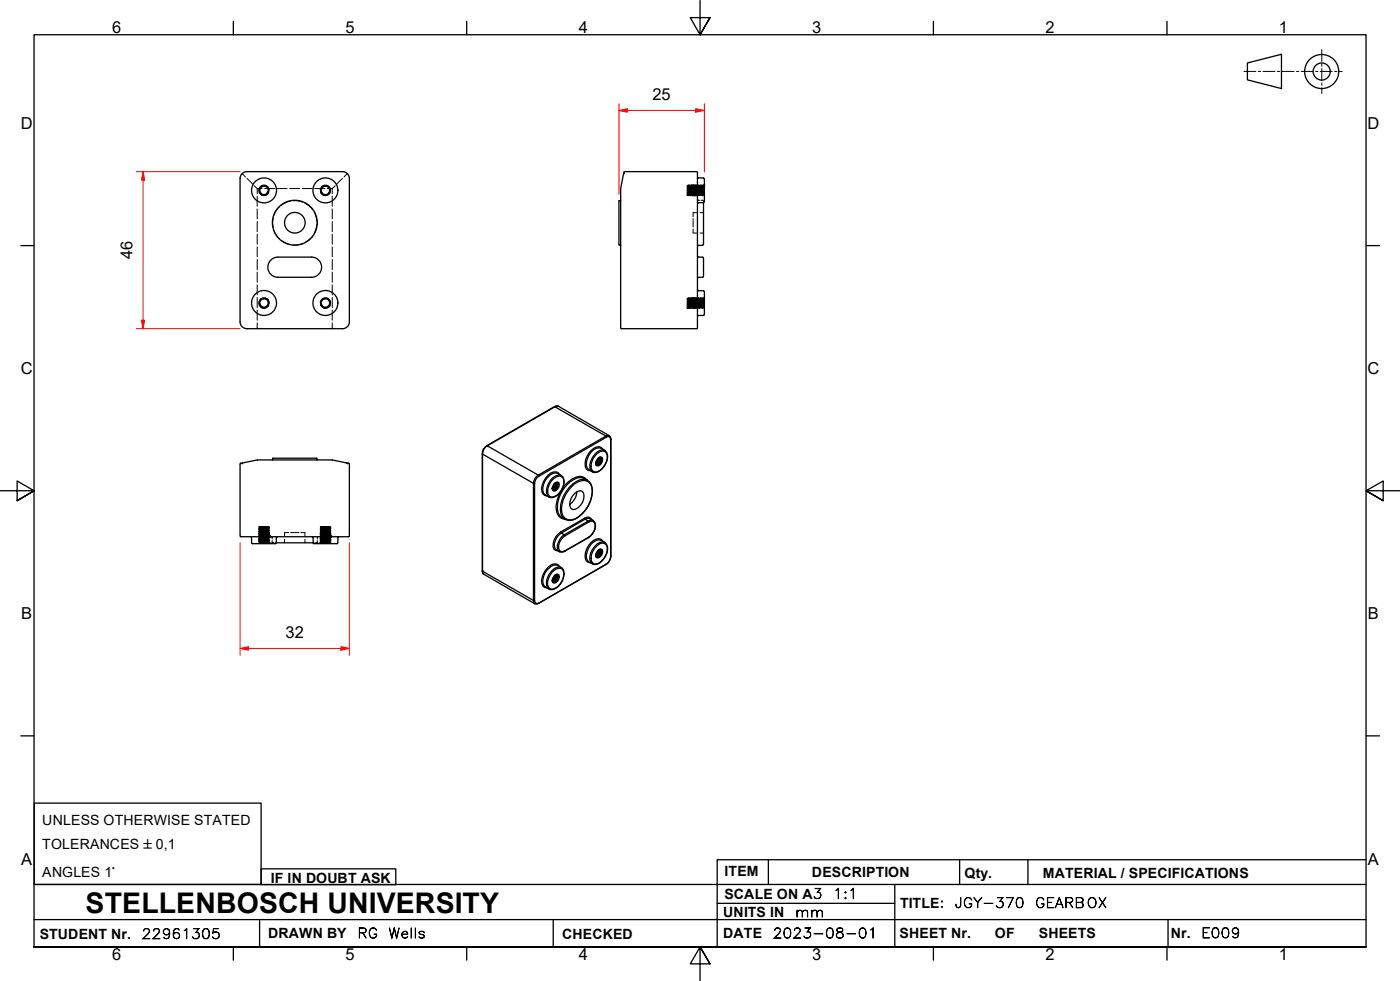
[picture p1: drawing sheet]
<svg xmlns="http://www.w3.org/2000/svg" width="410mm" height="287mm" viewBox="0 0 410 287" stroke-linecap="round" stroke-linejoin="round" font-family="sans-serif">
<!-- layer: Hidden Edges(ISO) -->
<g fill="none" stroke="#000" stroke-width=".29">
<path d="M70.9 50.8v.1M71 50.9l.9 .9M72.3 52.2l1.7 1.7M74.4 54.4l.9 .8h1.5M75.3 55.2v1.5M75.3 57.4v3M75.9 55.5v1M75.9 56.3a1.5 1.5 0 0 0 1.4 1 1.5 1.5 0 0 0 1.4-1M76 55.7l.3 .8M76.5 57l.9 .2M76.9 54.2l-.7 .6M77.2 54.2a1.53 1.53 0 0 0-1.4 1.3"/>
<path d="M77.2 54.4l-.8 .4M77.4 54.2h.3M77.5 55.2h3M77.7 54.2l.7 .6M77.7 54.2a1.38 1.38 0 0 1 1.1 1.2M78.5 55.8l-.3 .9M78.6 55.7l-.4 .8M81.2 55.2h2.9M84.8 55.2h3M85 58.9l-1 .2-1.6 1M85.7 58.8h1.4l1.5 .4M88.5 55.2h2.9"/>
<path d="M89.3 59.5l1.9 1.4 .3 .5M92.1 55.2h3M93.9 55.5v1M93.9 56.3a1.5 1.5 0 0 0 1.4 1 1.5 1.5 0 0 0 1.4-1M94 55.7l.4 .8M94.5 57l.9 .2M94.9 54.2l-.7 .6M95.2 54.2a1.67 1.67 0 0 0-1.4 1.3M95.2 54.4l-.8 .4M95.4 54.2h.3M95.7 54.2l.7 .6M95.7 54.2a1.64 1.64 0 0 1 1.1 1.2"/>
<path d="M95.8 55.2h1.5M96.6 55.8l-.4 .9M96.6 55.7l-.3 .8M97.3 55.2v1.5M97.3 57.4v3M98.2 54.4l-.9 .8M100.3 52.2l-1.7 1.7M101.6 50.9l-.9 .9M101.7 50.8v.1M201.2 57.2h.1M201.2 54.4v.7M201.2 54.4l.2 1.5"/>
<path d="M201.2 56.5l.1 .7 .1-.6M201.2 54.4h.1M201.2 55.8v.9M201.2 56.8v.3M201.3 57.3h.1M201.4 56l-.2 1.2v-.2M201.4 57.2h-.1M201.4 55.3l.1-1.1 .2 1.8M201.4 54.7v-.3l-.2 1.4M201.4 54.4h-.2M201.5 57h.1M201.5 54.2v.1"/>
<path d="M201.5 57l-.1 .1M201.5 54.2h.1M201.5 54.2l.1 .1M201.5 57l.2 .1M201.7 55.4l-.2-1.2-.1 1.6M201.7 54.4h.1M201.7 54.5l-.2 2.4-.1-.3M201.7 55.3l-.1 1.7-.1-1.6M201.7 57.2l.1 .1M201.8 55.2l.2 1.8 .1-1.2M201.8 54.4h.1M201.9 54.5l.2 2.5 .1-.6"/>
<path d="M201.9 57.2h-.1M201.9 55.3l-.1 1.9-.1-1M201.9 54.8l-.1 2.4-.1-.5M201.9 54.3h.2M201.9 54.4h.1M202 54.6l.1-.4 .1 2.5M202 57h.1M202 57l-.1 .1M202.1 54.2l.1 3M202.1 57l.1 .3 .2-.1M202.1 55.1l.1-.6 .2 2.2M202.2 54.4v.1"/>
<path d="M202.2 54.4h.1M202.4 54.4h-.1M202.5 57h.1M202.5 54.2h.1M202.5 57l-.1 .1M202.5 54.2l-.1 .1M202.6 54.3l-.2 2.7M202.6 54.8l-.1-.6-.1 2.4M202.6 54.2h.1M202.6 57v.1M202.6 54.2v.1M202.6 55.1l.2 2.2 .1-.8"/>
<path d="M202.6 55.4l.2 1.9 .1-1.2M202.7 54.4h.1M202.7 57.2h.1M202.7 54.4h.2M202.8 57.3h.1M202.8 55.3l-.1-.8-.1 2-.2-2-.2 1.1M202.9 57.2h-.1M202.9 54.4h-.1M202.9 57h.2M203 54.2h.1M203 57l-.1 .1M203 54.2l-.1 .1"/>
<path d="M203.1 54.2h.1M203.1 54.2v.1M203.1 57v.1M203.1 55.1l-.2 1.9v-1M203.1 55.9l-.1-1.7-.1 1.2-.1-.9-.1 2.2M203.2 55.5l-.1-1.3-.2 1.6M203.2 54.4h.1M203.2 57.2l.1 .1M203.3 54.6l.2 2.4v-.5M203.3 57.3h.1M203.3 54.7l-.2 2.3-.1-.8M203.3 54.4h.1"/>
<path d="M203.4 57.2h-.1M203.4 54.4h-.1M203.5 55.3l-.2 1.9-.1-.9M203.5 54.3l.1-.1 .2 .2M203.5 54.5l.1-.3 .2 2.6M203.5 54.2l.2 2.8M203.5 57v.1M203.6 55.8l.1-1.3 .2 1.6M203.6 57h.1M203.6 57v.1M203.7 56.1l-.1 .9-.1-2.1-.2 2.3-.1-.5M203.7 57.2h.2"/>
<path d="M203.8 55.4l.1-.9 .1 1.9M203.8 54.4h.1M203.9 54.4l-.1 .1M204 54.3h.2M204 57l-.1 .1M204.1 54.4l-.1-.2-.2 2.8M204.1 54.6l-.1-.4-.2 2.5M204.1 57h.1M204.1 57l.1 .1M204.2 55.1l.1 2.2 .1-.8M204.2 55.3l.1 2v-1M204.2 54.4h.1"/>
<path d="M204.2 58.4l.1 .1M204.2 57.2h.1M204.3 54.8l-.1-.4-.2 2.6v-.2M204.3 54.4h.1M204.3 57.2v.1M204.3 58.6h.6M204.4 55l-.1-.6-.1 2.4M204.4 57.1h.3M204.4 54.4h-.1M204.5 54.2h.1M204.5 54.2v.1M204.6 55.3l-.1 1.7-.2-1.5 .2-1.3 .2 1.6"/>
<path d="M204.6 54.2v.1M204.7 54.6l.3 2.4v-.5M204.7 55.6l-.1-1.4-.2 1.6M204.7 54.4h.2M204.7 57.2l.1 .1M204.8 55.3l-.2 1.7-.1-1.3M204.8 57.3h.1M204.9 54.6l.2 2.4 .1-.3M204.9 57.2h-.1M204.9 55.1l-.1 2.1-.1-.7M204.9 57.1h.3M205 55.2l-.2 2-.1-.9"/>
<path d="M205 54.4v-.2l.2 2.8M205 54.5v-.3l.2 2.6M205 54.2h.1M205 54.2l.1 .1M205 54.2v.1M205.1 55.8l.1-1.4 .2 1.9M205.2 54.4h.2M205.2 57.2v.1M205.3 57.3h.1M205.3 58.6l.6 .1M205.4 57.2l-.1 .1M205.5 55.8l-.1-1.3-.2 1.5"/>
<path d="M205.5 57h.1M205.5 54.2v.1M205.5 57l-.1 .1M205.5 54.5v-.3l-.1 2.6M205.5 54.2h.1M205.5 54.2l.1 .1M205.5 57l.2 .1M205.6 54.4l-.1-.2-.1 2.7M205.7 55.1l.1 2.2-.2-2.1M205.7 54.4h.1M205.7 57.2h.1M205.7 57.3h.1"/>
<path d="M205.8 55.1l-.1-.6-.2 2.4M205.9 55.9l.1 1.1 .1-.5v.2M205.9 54.6l-.3 2.4-.1-.5M205.9 57.2l-.1 .1M205.9 55.1l.2 1.4M205.9 58.8l.1 .2M205.9 54.4h-.1M206 54.2h.1M206 59.2v.1M206 54.2l-.1 .1M206.1 56.5h.1M206.1 54.2h.1"/>
<path d="M206.1 54.2l-.2 1.5M206.1 55.8v.7M206.1 55l-.1-.8-.1 1.4M206.1 57l-.2 .1M206.1 56.8v.2M206.1 57h.1M206.1 54.4h.1M206.2 57.1v.1M206.2 54.2v.1M75.3 61.2v2.9M75.3 64.8v3M75.3 68.5v3"/>
<path d="M75.3 72.3v2.9M75.3 76v2.9M75.3 79.6v3M80 63.8l-.2 1.4 .2 1.5M80.2 67.4l.3 .8 1.3 1.7M81.8 60.6l-1.3 1.6-.3 .9M82.4 70.4l1.6 .9 1 .3M88.6 71.3l-1.5 .4h-1.4M91.5 69l-.3 .5-1.9 1.4M91.9 62.1l.7 1.5 .2 1.2M92.8 65.6l-.9 2.8M97.3 61.2v2.9"/>
<path d="M97.3 64.8v3M97.3 68.5v3M97.3 72.3v2.9M97.3 76v2.9M97.3 79.6v3M202.9 64v2.4M202.9 67v1.2h1.1M204 62.2h-1.1v1.3M205 68.2h1M205 62.2h1M75.3 96.2h.1M75.3 83.4v2.9"/>
<path d="M75.3 87.1v3M75.3 90.8v2.9M75.3 94.5v1.5M75.9 88.5v1M75.9 89.4a1.54 1.54 0 0 0 1.4 .8 1.54 1.54 0 0 0 1.4-.8M76 88.7l.3 .8M76.5 90.1h.9M76.9 87.3l-.7 .5M77.2 87.2a1.37 1.37 0 0 0-1.4 1.3M77.2 87.5l-.8 .3M77.4 87.2l.3 .1M77.7 87.3l.7 .5"/>
<path d="M77.7 87.3a1.24 1.24 0 0 1 1.1 1.2M78.5 88.9l-.3 .8M78.6 88.7l-.4 .8M93.9 88.5v1M93.9 89.4a1.54 1.54 0 0 0 1.4 .8 1.54 1.54 0 0 0 1.4-.8M94 88.7l.4 .8M94.5 90.1h.9M94.9 87.3l-.7 .5M95.2 87.2a1.48 1.48 0 0 0-1.4 1.3M95.2 87.5l-.8 .3M95.4 87.2l.3 .1M95.7 87.3l.7 .5"/>
<path d="M95.7 87.3a1.43 1.43 0 0 1 1.1 1.2M96.6 88.9l-.4 .8M96.6 88.7l-.3 .8M97.3 96.2h.1M97.3 83.4v2.9M97.3 87.1v3M97.3 90.8v2.9M97.3 94.5v1.5M201.2 90.1v.1M201.2 87.5v.7M201.2 87.5l.2 1.4M201.2 89.5l.1 .7 .1-.6"/>
<path d="M201.2 87.5h.1M201.2 90.2h.1M201.2 88.8v.9M201.2 89.9v.2M201.3 90.2h.1M201.4 89l-.2 1.2v-.1M201.4 90.2h-.1M201.4 88.3l.1-1.1 .2 1.8M201.4 87.7v-.2l-.2 1.4M201.4 87.4l-.2 .1M201.5 90h.1M201.5 90l-.1 .1"/>
<path d="M201.5 87.2v.1M201.5 87.2h.1M201.5 87.2l.1 .1M201.5 90l.2 .1M201.7 88.5l-.2-1.3-.1 1.7M201.7 87.4v.1M201.7 87.5l-.2 2.4-.1-.3M201.7 88.3l-.1 1.7-.1-1.5M201.7 87.5h.1M201.7 90.2h.2M201.8 88.2l.1 1.7 .2-1M201.9 87.5l.2 2.5 .1-.6"/>
<path d="M201.9 88.3l-.1 1.9-.1-1M201.9 87.8l-.2 2.4v-.5M201.9 87.3h.2M201.9 87.4l-.1 .1M202 87.6l.1-.4 .1 2.5M202 90h.1M202 90l-.1 .1M202.1 87.3l.1 2.9M202.1 90l.1 .1M202.1 88.1l.1-.6 .2 2.2M202.2 90.2h.2M202.2 87.4v.1"/>
<path d="M202.2 87.5h.1M202.4 87.4l-.1 .1M202.5 90h.1M202.5 87.2h.1M202.5 87.2l-.1 .1M202.6 87.3l-.1 2.7M202.6 87.7l-.1-.5-.1 2.4M202.6 87.2h.1M202.6 87.2v.1M202.6 90v.1M202.6 88l.2 2.2 .1-.7M202.6 88.5l.2 1.7 .1-1"/>
<path d="M202.7 87.4l.1 .1M202.7 90.2h.1M202.7 87.5h.2M202.8 90.2h.1M202.8 88.3l-.1-.8-.1 2-.2-2-.2 1.1M202.9 90.2h-.1M202.9 87.4l-.1 .1M202.9 90h.2M203 87.2h.1M203 90l-.1 .1M203 87.2l-.1 .1M203.1 87.2h.1"/>
<path d="M203.1 87.2v.1M203.1 90v.1M203.1 88.1l-.2 1.9v-1M203.1 88.9l-.1-1.7-.1 1.2-.1-.9-.1 2.2M203.2 88.5l-.1-1.3-.2 1.6M203.2 87.4l.1 .1M203.2 90.2h.1M203.3 87.6l.2 2.4v-.5M203.3 90.2h.1M203.3 87.7l-.2 2.3-.1-.8M203.3 87.5h.1M203.4 90.2h-.1"/>
<path d="M203.4 87.4l-.1 .1M203.5 88.3l-.2 1.9-.1-1M203.5 87.5l.1-.3 .2 2.6M203.5 87.2l.2 2.9M203.5 87.2l.1 .1M203.5 90v.1M203.5 87.2v.1M203.6 88.8l.1-1.3 .2 1.6M203.6 90h.1M203.6 90v.1M203.6 87.4l.2 .1M203.7 89.1l-.1 .9-.1-2-.2 2.2-.1-.6"/>
<path d="M203.7 90.2h.2M203.8 88.4l.1-.9 .1 1.9M203.8 87.5h.1M203.9 87.4l-.1 .1M204 87.3h.2M204 90l-.1 .1M204.1 87.3l-.3 2.7M204.1 87.6l-.1-.4-.2 2.5M204.1 90h.1M204.1 90l.1 .1M204.2 88.1l.1 2.1 .1-.7M204.2 88.3l.1 1.9v-.9"/>
<path d="M204.2 87.4l.1 .1M204.2 90.2h.1M204.3 87.7l-.1-.2-.2 2.5v-.2M204.3 87.5h.1M204.4 88l-.1-.5-.1 2.3M204.4 90.1h.3M204.4 87.4l-.1 .1M204.5 87.2h.1M204.5 87.2v.1M204.6 88.3l-.1 1.7-.2-1.5 .2-1.3 .2 1.6M204.6 87.2v.1M204.7 87.6l.3 2.4v-.5"/>
<path d="M204.7 88.6l-.1-1.4-.2 1.5M204.7 87.4h.2M204.7 90.2h.1M204.8 88.3l-.2 1.7-.1-1.3M204.8 90.2h.1M204.9 87.6l.2 2.4 .1-.3M204.9 90.2h-.1M204.9 88.1l-.1 2.1-.1-.7M204.9 90.1h.3M205 88.2l-.2 2-.1-.9M205 87.3l.2 2.6M205 87.5v-.3l.2 2.6"/>
<path d="M205 87.2h.1M205 87.2l.1 .1M205 87.2v.1M205.1 88.7l.1-1.2 .2 1.7M205.2 87.4h.2M205.2 90.2h.1M205.3 90.2h.1M205.4 90.2h-.1M205.5 88.8l-.1-1.3-.2 1.5M205.5 90h.1M205.5 90l-.1 .1M205.5 87.2v.1"/>
<path d="M205.5 87.5v-.3l-.1 2.6M205.5 87.2h.1M205.5 87.2l.1 .1M205.5 90l.2 .1M205.6 87.4l-.1-.2-.1 2.7M205.6 88.2l.2 2 .1-.8M205.7 88.2l.1 2 .1-.8M205.7 87.4v.1M205.7 90.2h.1M205.7 87.5h.1M205.8 88.1l-.1-.6-.2 2.4M205.9 88.9l.1 1.1 .1-.5"/>
<path d="M205.9 87.5l-.3 2.5-.1-.5M205.9 90.2h-.1M205.9 88.1l.2 1.4M205.9 87.4l-.1 .1M206 87.2h.1M206 87.2l-.1 .1M206.1 89.5v.2M206.1 87.3l-.2 1.4M206.1 87.2h.1M206.1 88.8v.7M206.1 88l-.1-.8-.1 1.5M206.1 90l-.2 .1"/>
<path d="M206.1 89.9v.1M206.1 90v.1M206.1 87.4v.1M206.2 90.1v.1M206.2 87.3h.1M75.3 134.6v.1M75.3 134.8v.1M97.3 134.6v.1M97.3 134.8v.1M75.8 154.6l2.9 .2M75.8 158.6h.1M75.8 157.6h.1"/>
<path d="M75.8 157.1h.1M75.8 157h.1M75.8 156.5v.1M75.8 156v.1M75.8 155.6h.1M75.8 155.1h.1M75.8 154.6h.1M75.8 155.5h.1M75.8 156.6l.1 .1M75.8 156.1l.1 .1M75.8 155.6l.1 .1M75.8 157.6l.1 .1"/>
<path d="M75.8 157.1l.1 .1M75.8 156.1l3 .3M75.9 159.1h-.1M75.9 157.5l-.1 .1M75.9 157h-.1M75.9 155l-.1 .1M75.9 159h.4M75.9 159h.1M75.9 154.3h.2M75.9 157.7h.2M75.9 156.9h.2M75.9 156.7l.2 .1"/>
<path d="M75.9 156.2l.2 .1M75.9 155.7l.2 .1M75.9 155.2l.2 .1M75.9 154.7l.2 .1M75.9 158.7l.2 .1M75.9 157.2l.2 .1M76 158.5l-.2 .1 2.7 .2M76 158.8v.1M76 158.4h.1M76 157.9h.1M76 156.8h.1M76 156.3h.1"/>
<path d="M76 155.8h.1M76 155.3v.1M76 154.8v.1M76 154.4h.1M76 158.9h.1M76 159h-.1M76 154.3h.1M76 155.8v.1M76 156.4h.1M76 156.9h.1M76 157.2v.2M76 157.7v.1"/>
<path d="M76 158.3h.1M76.1 158.4l-.3 .2M76.1 157.4h-.2M76.1 156.4l-.3 .1M76.1 155.4l-.2 .1M76.1 154.9l-.2 .1M76.1 154.4h-.2M76.1 157h-.3l2.6 .2M76.1 154.4l2.4 .2-.5 .2M76.2 157.2h-.2l2.5 .3-.5 .1M76.2 156.4l2.3 .3h-.5M76.3 154.1h-.5l1.6 .2"/>
<path d="M76.3 155.8l2.2 .2-.6 .1M76.3 157.6l2.5-.2-.4-.1v.5M76.3 155.5l-.5 .1 2.4 .1M76.3 154.6l2.5 .2-.4 .1M76.3 158.3l-.2 .1 2.4 .2-.3 .1M76.5 154.7l-.5 .1 2.5 .2M76.5 156.2l2.3 .2h-.6M76.5 154.1l1.5 .1M76.6 158.8l1.6 .2M76.6 157.7l2.2 .1-.8 .1M76.8 158.5l-1 .1 1.9 .2M76.8 158l1.7 .1-1.3 .2"/>
<path d="M76.8 154.1h.9M76.8 157l-1 .1 1.9 .1M76.9 159h.1M76.9 156l1.6 .2-1.5 .1M76.9 159h.3M77 155.5l-1.2 .1 1.7 .1M77 154.4l1.5 .1-1.3 .1M77 155.2l1.9 .1-1.2 .2M77.2 156.2h-1.1l1.7 .2M77.2 156.9l1.3 .1-1.5 .2M77.2 156.7l1.7 .2-1.3 .1M77.2 154.8l-1.1 .1 2 .2"/>
<path d="M77.2 154.1l-1.1 .2h.2M77.3 157.6l-1.2 .1 1.9 .2M77.3 157.9l-1.5 .2 3.1 .3h-1.4M77.3 156.8l-1.2 .1 1.9 .1M77.3 158.8l-1.2 .1 .2 .1M77.4 159h.6M77.5 156.4l-1.7 .1 1.3 .2M77.7 155.2l1.2 .1-1.8 .2M77.7 154.9l-1.9 .1 1.1 .1M77.7 158.4l.8 .1-2.3 .2M77.8 155.4l.7 .1-2 .2M77.8 156.7l1.1 .1-2 .2"/>
<path d="M77.8 157.6l.7 .1-2.4 .2-.3 .2 .3 .2M77.9 155.1l-1.9 .2 1 .1M77.9 155.6l.6 .1-2.7 .3M78 158.3h.8l-2.1 .1M78 157.9l-2.2 .2 .7 .1M78.1 156.4l-2.3 .2 .6 .1M78.1 154.1h.4M78.2 154.3l.6 .1-2.3 .1M78.2 155.2l-2.1 .2 1 .1M78.2 157.1l.1 .1M78.2 159h.1M78.2 155l-2.4 .1h.5"/>
<path d="M78.2 157.2l-2.2 .2 1 .1M78.3 155.8l.5 .1-2.4 .1M78.4 158.1l-2.4 .2 .9 .1M78.4 158.3l.1 .5M78.5 158.8h.3l-1.1 .2M78.5 156.5l-2.4 .2 .3 .1M78.5 157.4l-2.7 .2 2.9 .3M78.5 154.1l-1.5 .2M78.5 158.6h.1M78.5 158.1h.1M78.5 156.5h.1M78.5 156h.1"/>
<path d="M78.5 154.6h.1M78.5 154.1h.1M78.5 159h.1M78.5 156.6l.2 .1M78.5 154.1l.2 .1M78.5 156.1l.2 .1M78.5 157.1l.2 .1M78.5 157.6l.2 .1M78.5 158.1l.2 .1M78.5 158.6l.2 .1M78.5 154.6l.2 .1M78.5 158.8l.2 .1"/>
<path d="M78.7 155.5v.2M78.7 155v.2M78.7 159.1h.1M78.7 157.5l-.2 .2M78.7 158.4l-.2 .2M78.7 157.9l-.2 .2M78.7 157l-.2 .2M78.7 156.5h-.2M78.7 156h-.2M78.7 154.4l-.2 .2M78.7 155.8l-2.9 .2M78.7 154.4v-.1l-2.9 .3"/>
<path d="M78.7 158.3v.1M78.7 157.7v.2M78.7 156.2l.2 .2M78.7 154.9h.2M78.7 155.8h.2M78.7 156.7l.2 .1M78.7 157.2l.2 .1M78.7 158.8h.2M78.7 154.8h.2M78.7 155.3h.2M78.8 158.9h.1M78.8 157.4h-.1"/>
<path d="M78.8 155.8l-.1 .1M78.9 158.8h.1M78.9 157.4h.1M78.9 157.3h.1M78.9 156.9h.1M78.9 156.8h.1M78.9 155.8h.1M78.9 155.3h.1M78.9 154.8h.1M78.9 156.9h-.2M78.9 156.4h-.2M78.9 155.3l-.2 .1"/>
<path d="M79.1 158.9l-2.5 .1M79.4 157.1l.2 .1M79.5 158.9h.8M79.6 157.3l.1 .5M79.7 158.3l.1 .5M79.8 158.8l.1 .1M80.6 158.9h.3M83.3 157.9v1M84.5 155.9h-1.2v1M85.1 155.9h2.4M88.1 155.9h1.2v1M89.3 157.9v1"/>
<path d="M91.7 158.9h.3M92.3 158.9h.8M92.8 158.8l-.2 .1M92.9 158.3l-.1 .5M93 157.3l-.1 .5M93.2 157.1l-.2 .1M93.5 158.9h.5M93.7 158.6h.1M93.7 158.1h.1M93.7 157.6h.1M93.7 157.1h.1M93.7 157h.1"/>
<path d="M93.7 156.5v.1M93.7 156v.1M93.7 155.6h.1M93.7 155.1h.1M93.7 154.6h.1M93.8 154.6l2.9 .2M93.8 156.1l.1 .1M93.8 154.6h.1M93.8 158.6h.1M93.8 158.1l.1 .1M93.8 157.6l.1 .1M93.8 157.1l.1 .1"/>
<path d="M93.9 156.1l2.9 .3M93.9 156.5v.2M93.9 155.5v.2M93.9 155v.1M93.9 158.5l-.1 .1M93.9 158l-.1 .1M93.9 157.5l-.1 .1M93.9 157h-.1M93.9 156h-.1M93.9 154.5l-.1 .1M93.9 154.1h.1M93.9 154.1l1.5 .2"/>
<path d="M93.9 155.2l.1 .3M93.9 159.1h.1M93.9 156.7l.1 .1M93.9 158.2l.1 .1M94 158.5l-.2 .1 2.8 .2M94 158.7v.2M94 154.7v.3M94 156.2v.1M94 155.7v.1M94 154.3h.1M94 157.7v.1M94 157.2v.1"/>
<path d="M94 158.8l-.1 .2h.3M94 158.4h.1M94 157.9h.1M94 156.8h.1M94 156.3h.1M94 155.8h.1M94 154.4h.1M94 159h.1M94 158.4h-.1M94 157.4h.1M94 156.9h.1M94 156.4v.1"/>
<path d="M94 155.9v.1M94 155.8v.1M94 157.2v.2M94.2 157.2l2.3 .3-.4 .1M94.2 157h-.4l2.6 .2M94.2 154.4l2.3 .2-.5 .2M94.2 158.3l-.1 .5M94.2 156.4h-.2l2.6 .3h-.5M94.2 157.3v.5M94.3 155.5l-.5 .1 2.4 .1M94.3 154.6l2.5 .2-.4 .1M94.3 158.3l-.3 .1 2.6 .2-.5 .1"/>
<path d="M94.3 154.1l-.4 .1M94.4 155.8l2.1 .2-.6 .1M94.4 157.1l-.1 .1M94.5 154.7l-.5 .1 2.5 .2M94.5 156.2l2.3 .2h-.6M94.5 154.1l1.5 .1M94.7 158.8l1.6 .2M94.7 157.7l2.1 .1-.8 .1M94.7 154.1h1M94.8 158l1.8 .1-1.5 .2M94.9 159h.1M94.9 157l-1.1 .1 1.8 .1"/>
<path d="M94.9 156l1.6 .2-1.5 .1M94.9 159h.3M94.9 155.5l-1.1 .1 1.7 .1M95 154.4l1.5 .1-1.3 .1M95 155.2l1.8 .1-1.1 .2M95.1 156.2h-1.1l1.8 .2M95.1 156.9l1.5 .1-1.6 .2M95.1 156.7l1.7 .2-1.2 .1M95.2 154.8l-1.2 .1 2.1 .2M95.2 154.1l-1.2 .2h.3M95.2 157.6l-1.2 .1 2 .2-2.2 .2 .7 .1M95.2 157.9l-1.4 .2 3 .3h-1.3"/>
<path d="M95.2 156.8l-1.2 .1 2.1 .1M95.3 158.8l-1.3 .1 .4 .1M95.4 156.4l-1.6 .1 1.3 .2M95.4 159h.6M95.6 155.2l1.2 .1-1.7 .2M95.6 154.9l-1.8 .1 1.1 .1M95.7 158.4l.8 .1-2.3 .2M95.8 155.4l.7 .1-2.1 .2M95.8 156.7l1 .1-1.9 .2M95.8 157.6l.7 .1-2.4 .2M95.9 155.1l-1.9 .2 1.1 .1M95.9 158.3h.9l-3 .3 2 .2"/>
<path d="M95.9 155.6l.7 .1-2.6 .2M96.1 156.4l-2.3 .2 .6 .1M96.1 154.3l.7 .1-2.2 .1M96.1 154.1h.5M96.2 155.2l-2.2 .2 1.1 .1M96.3 159h.1M96.3 155.8l.5 .1-2.4 .1M96.3 155l-2.5 .1h.5M96.3 157.2l-2.3 .2 1 .1M96.3 158.1l-2.3 .2 .9 .1M96.4 157.3l.4 .1-2.5 .2M96.4 158.9l-1.8 .1"/>
<path d="M96.5 156.5l-2.5 .2 .4 .1M96.5 158.8h.3l-1.1 .2M96.6 157.4l-2.8 .2 3 .3M96.6 154.1l-1.7 .2M96.6 158.6h.1M96.6 158.1h.1M96.6 156.5h.1M96.6 156h.1M96.6 154.6h.1M96.6 154.1h.1M96.6 159h.1M96.6 154.1v.1"/>
<path d="M96.6 156.1v.1M96.6 156.6v.1M96.6 157.1v.1M96.6 157.6v.1M96.6 158.1v.1M96.6 158.6v.1M96.6 154.6v.1M96.6 155.5v.2M96.6 155v.2M96.6 158.4v.2M96.6 157.9v.2M96.6 157.5v.2"/>
<path d="M96.6 157v.2M96.6 154.4v.2M96.7 155.8l-2.9 .2M96.7 154.3l-2.8 .2M96.7 159.1h.1M96.8 158.3v.1M96.8 157.7v.2M96.8 156.2v.2M96.8 154.3l-.1 .1M96.8 154.9h.1M96.8 156.7v.1M96.8 157.2v.1"/>
<path d="M96.8 158.8h.1M96.8 154.8h.1M96.8 155.3h.1M96.8 155.8h.1M96.8 157.4h.1M96.8 157.3h.1M96.8 156.9h.1M96.8 156.8h.1M96.8 158.9l-.5 .1M96.8 157.4h-.1M96.8 155.8l-.1 .1M96.8 155.3v.1"/>
</g>
<!-- layer: Visible Edges(ISO) -->
<g fill="none" stroke="#000" stroke-width=".38">
<path d="M70.3 52.2v42M96.2 56.5a1.24 1.24 0 0 0-.6-2 1.24 1.24 0 0 0-1.5 1.5 1.24 1.24 0 0 0 1.9 .7l.2-.1M96.3 56.5v.1M100.3 50.2a2 2 0 0 1 2 2M100.3 50.2h-28a2 2 0 0 0-2 2M102.3 52.2v42M181.2 58.8v12.8M181.6 58.8h-.4M181.7 58.6l-.1 .1M182.8 50.8l-.2 .1M204 50.2h-21.1l-.3 .7-.9 4.3 .1 41h22.2M204 50.2l.2 .3"/>
<path d="M204.2 50.5v45.5l-.2 .2M204.3 51.9l.2 .2M204.5 52.1h1.5l.2 .3M204.5 59.3h1.5M204.5 59.4l-.2 .2M206 59.3v12.3M206.2 59.1l-.2 .2M206.2 52.3v6.8M81.3 75.3h9.9M81.4 75.3a2.95 2.95 0 0 0-3 2.9 2.95 2.95 0 0 0 3 3M91.2 75.3a2.95 2.95 0 0 1 3 2.9 2.95 2.95 0 0 1-3 3M181.2 71.6l.5 .2"/>
<path d="M204.3 75l.2 .3M204.5 75.3h1.2M204.5 71.8h1.2M204.5 71.8l-.2 .3M205.7 75.3l.2 .2M205.9 71.5l-.2 .3M206 75.5v5.4M70.3 94.2a2 2 0 0 0 2 2h28M81.3 81.2h9.9M102.3 94.2a2 2 0 0 1-2 2M204.3 84.8l.2 .2M204.5 85.1h1.5l.2 .2"/>
<path d="M204.5 81.2h1.2M204.5 81.2l-.2 .3M204.5 92.3l-.2 .3M205.9 80.9l-.2 .3M206.2 92.1l-.2 .2h-1.5M206.2 85.4v6.7M71.1 135.5l-.2 .3M79.9 134.1h12.8M79.9 134.1l-.2 .5M92.7 134.1l.2 .5M101.5 135.5l-4.2-.9h-22l-4.8 1-.2 .2v21.1M101.5 135.5l.6 .1 .2 .2v21.1"/>
<path d="M101.5 135.5l.2 .3M141.5 131.5l1.1-1.1 20.3-11.6 .5 .1 15 8.6 .5 1v34.3a2.95 2.95 0 0 1-1.4 2.4l-20.3 11.7-.6-.2-15-8.6-.4-1v-34.3M141.5 131.5l-.3 1.4M141.5 131.5h.2M163.3 138.6a2.87 2.87 0 0 1 1.5 4.2 3.9 3.9 0 0 1-3.6 2.8l-1.6-.7M174.9 134.4l.6-.5 .5-.2 .3 .3a1.88 1.88 0 0 1-1.4 2.4l-.3-.2-.2-.5zM175.1 134.3l-.3 .7M175.1 134.1l-.6 1.1M175.3 134l-.3 .8-.6 .6M175.4 133.9h.4l.3 .2-.1 1.2M175.5 134.6l-.4 .6M175.5 133.9a1.9 1.9 0 0 1-1.1 1.8"/>
<path d="M175.6 133.9a1.78 1.78 0 0 1-1.2 1.8M175.8 133.9a1.61 1.61 0 0 1-1.3 2M175.8 134.8l-.3 .5M175.8 133.9a1.64 1.64 0 0 1-1.2 2.1M176 135.3a.94 .94 0 0 1-1.5 .6l-.1-.3M176 135.3a1.35 1.35 0 0 1-1.4 .8M176 131.2a2.78 2.78 0 0 1 1.5 4.3 4.1 4.1 0 0 1-3.6 2.8l-1.5-.8M176 135.2l-.2 .4M70.4 156.9l.1 .2h31.5l.3-.2M73.4 157.2l.3 .2v1.5M73.7 158.9l.2 .2h6.7l.3-.2M80.9 158.9h10.8"/>
<path d="M80.9 157.4v1.5M81.2 157.2l-.2 .2M91.4 157.2l.2 .2M91.7 158.9l.2 .2h6.8l.2-.2M91.7 157.4v1.5M99.2 157.2l-.3 .2v1.5M162.2 141.7l.6-.5 .5-.1 .3 .2a1.91 1.91 0 0 1-1.4 2.5l-.5-.8zM162.4 141.7l-.4 .6M162.4 141.5l-.7 1.1M162.6 141.4l-.3 .7-.6 .6M162.6 141.3l.5-.1a1.36 1.36 0 0 1 .1 1.5 1.36 1.36 0 0 1-1.3 .7l-.2-.4M162.7 141.9l-.3 .6"/>
<path d="M162.8 141.2a1.9 1.9 0 0 1-1.1 1.8M162.9 141.2a1.84 1.84 0 0 1-1.2 1.9M163.1 141.2a1.74 1.74 0 0 1-1.3 2.1M163.1 142.1l-.3 .5M163.1 141.2a1.62 1.62 0 0 1-1.3 2.1M163.3 142.6a1.14 1.14 0 0 1-1.4 .8M163.3 142.6l-.2 .4M167.8 144.9a2.11 2.11 0 0 1 2.8-1 3.7 3.7 0 0 1-2.8 5.3 1.73 1.73 0 0 1-.9-2.5zM168.9 144a4.6 4.6 0 0 1-2.1 3.7M171.1 140.1a3.7 3.7 0 0 1 2.3 4.7 9.2 9.2 0 0 1-6.3 7.6l-.9-.1-1.7-.8M172.8 151.8a2.4 2.4 0 0 1 1.1 3.8l-1.6 1.8-7.3 4.2a2.11 2.11 0 0 1-2.1-.6M176 158.2a2.71 2.71 0 0 1 1.5 4.2 4.1 4.1 0 0 1-3.6 2.8l-1.5-.7"/>
<path d="M162.2 168.7l1.1-.7 .3 .3a1.87 1.87 0 0 1-1.4 2.4l-.5-.7zM162.4 168.6l-.4 .6M162.4 168.4l-.7 1.1M162.6 168.3l-.3 .8-.6 .6M162.6 168.2h.5a1.2 1.2 0 0 1 .2 1.4M162.7 168.9l-.3 .6M162.8 168.2a1.9 1.9 0 0 1-1.1 1.7M162.9 168.2a1.99 1.99 0 0 1-1.2 1.9M163.1 168.2a1.74 1.74 0 0 1-1.3 2M163.1 169.1l-.3 .5M163.1 168.2a1.62 1.62 0 0 1-1.3 2.1M163.3 169.6a1.01 1.01 0 0 1-1.6 .6v-.3"/>
<path d="M163.3 169.6a1.35 1.35 0 0 1-1.4 .8M163.3 165.5a2.87 2.87 0 0 1 1.5 4.2 4.1 4.1 0 0 1-3.6 2.9l-1.6-.8M163.3 169.5l-.2 .4M174.9 161.3l.6-.4 .5-.2 .3 .2a1.84 1.84 0 0 1-1.4 2.4l-.3-.2-.2-.5zM175.1 161.3l-.3 .6M175.1 161.1l-.6 1M175.3 161l-.3 .7-.6 .6M175.4 160.9l.4-.1 .3 .3-.1 1.2M175.5 161.6l-.4 .5M175.5 160.9a1.9 1.9 0 0 1-1.1 1.7M175.6 160.8a1.8 1.8 0 0 1-1.2 1.9M175.8 160.8a1.64 1.64 0 0 1-1.3 2.1"/>
<path d="M175.8 161.7l-.3 .6M175.8 160.8a1.58 1.58 0 0 1-1.2 2.1M176 162.3a1 1 0 0 1-1.4 .7l-.2-.4M176 162.3a1.14 1.14 0 0 1-1.4 .7M176 162.1l-.2 .4"/>
<circle cx="77.3" cy="55.7" r="3.7"/>
<circle cx="77.3" cy="55.7" r="1.24"/>
<circle cx="77.3" cy="55.7" r="1.43"/>
<circle cx="95.3" cy="55.7" r="3.7"/>
<circle cx="95.3" cy="55.7" r="1.43"/>
<circle cx="86.3" cy="65.2" r="6.6"/>
<circle cx="86.3" cy="65.2" r="3"/>
<circle cx="77.3" cy="88.7" r="3.7"/>
<circle cx="77.3" cy="88.7" r="1.43"/>
<circle cx="77.3" cy="88.7" r="1.24"/>
<circle cx="95.3" cy="88.7" r="3.7"/>
<circle cx="95.3" cy="88.7" r="1.24"/>
<circle cx="95.3" cy="88.7" r="1.43"/>
</g>
<g fill="#000">
<circle cx="78.2" cy="89.5" r=".19"/>
<circle cx="96.3" cy="89.5" r=".19"/>
<circle cx="162.4" cy="119" r=".19"/>
<circle cx="163.3" cy="142.6" r=".19"/>
<circle cx="141.2" cy="167.1" r=".19"/>
</g>
<!-- layer: Visible Tangent Edges(ISO) -->
<g fill="none" stroke="#000" stroke-width=".38">
<path d="M162.4 119l.1 .1M162.5 119.1l-19.8 11.4 14.9 8.6 19.8-11.5M162.5 119.1l14.9 8.5M163.4 118.9l-.4-.1-.5 .3M141.3 132.9l14.9 8.6v34.3l-14.9-8.6zM142.6 130.4l.1 .1a2.61 2.61 0 0 0-1.4 2.4h-.1M157.8 139.4a2.66 2.66 0 0 0-1.3 2.1M157.8 139.4l-.2-.3a2.42 2.42 0 0 0-1.3 2.5l.2-.1M163.3 138.6a2.59 2.59 0 0 0-3 1.2 4.6 4.6 0 0 0-1.1 4.6l.4 .5M163.8 138.9a1.79 1.79 0 0 0-2.6-.4 5.8 5.8 0 0 0-2.5 5.5l.8 1 .6 .2M164.3 139.2a3 3 0 0 0-3.6 2.1 3.5 3.5 0 0 0 0 4.2M174.9 132.7a1.64 1.64 0 0 1 2.1-.6 1.64 1.64 0 0 1 .8 2.1 5.5 5.5 0 0 1-2.9 3.9 1.44 1.44 0 0 1-1.9-1.6 5.5 5.5 0 0 1 1.9-3.8z"/>
<path d="M176 131.2a3.7 3.7 0 0 0-4 3.1 2.64 2.64 0 0 0 .4 3.2M176.5 131.5a1.68 1.68 0 0 0-2.6-.3 5.2 5.2 0 0 0-2.2 6.1l.5 .4 .7 .1M177.1 131.8a2.59 2.59 0 0 0-3 1.2 4.6 4.6 0 0 0-1.1 4.6l.5 .5M177.4 127.6l.1 .4M177.5 128l.9-.2 .4 .9M177.5 128l-19.7 11.4M178.4 127.5l-1 .1M178.8 128.7v34.3M178.9 128.5l-.1 .2M156.5 141.5v34.3M162.1 140.1a1.73 1.73 0 0 1 2.7-.2 4.4 4.4 0 0 1-3.4 5.6 1.94 1.94 0 0 1-.9-2.7l.9-1.9zM164.1 143.9a8.3 8.3 0 0 0-.9 6.5l.5 .8 .7 .5 .9 .3"/>
<path d="M164.2 155.7l.1 .3M164.2 155.7a4.4 4.4 0 0 0-2 5l1.1 .5M164.3 156a4.2 4.2 0 0 0-1.8 4.5l.4 .5M164.3 156l.9 .5M165.2 156.5a4.2 4.2 0 0 0-1.8 4.6l.4 .4M165.2 156.5l.2 .4M165.4 156.9a3.6 3.6 0 0 0-1.6 4.2l1 .4 .6-.3M167.3 142.5a5 5 0 0 1 4.1-1.8 2.79 2.79 0 0 1 2 3.1 9.9 9.9 0 0 1-5.1 8.1 2.7 2.7 0 0 1-2.9-.2 2.7 2.7 0 0 1-1-2.7 9.7 9.7 0 0 1 2.9-6.5zM171.1 140.1a3.7 3.7 0 0 0-4.1 .9 9.6 9.6 0 0 0-3.6 9l.4 .9 .7 .6M171.1 151.7l.2 .3M171.1 151.7l1.3-.3 .8 .7M171.1 151.7l-6.9 4"/>
<path d="M171.3 152l.9 .5-7 4M171.3 152l-7 4M171.9 140.5a2.56 2.56 0 0 0-3.3-.8 8.8 8.8 0 0 0-4 3.4M172 140.6a3.7 3.7 0 0 0-4.1 .9 9.6 9.6 0 0 0-3.6 9l.4 .9 .7 .6M172.4 152.8l.6-.3 .6 .1a2.25 2.25 0 0 1 0 3.4l-1.2 1.2M172.4 152.8l-7 4.1M172.4 157.2l-7 4M172.4 157.2l-.1 .2M172.8 151.8l-.4-.1-1.1 .3M173.7 152.4l-.9-.1-.6 .2 .2 .3M176 158.2a3 3 0 0 0-3.6 2.1 3.5 3.5 0 0 0 0 4.2M176.5 158.4a1.68 1.68 0 0 0-2.6-.3 5.2 5.2 0 0 0-2.2 6.1l.5 .4 .7 .1"/>
<path d="M177.1 158.8a2.59 2.59 0 0 0-3 1.2 4.6 4.6 0 0 0-1.1 4.6l.5 .5M141.2 167.1l.4 1M156.5 175.8l.4 .8 .9-.1M156.5 175.8h-.3l.1 .6 .3 .3M157.8 176.5l-.1 .1M161.7 167.4a2.26 2.26 0 0 1 2.9-.8 4.2 4.2 0 0 1-2.1 5.6l-.8 .3-.6-.1a2.34 2.34 0 0 1-.5-3.1zM163.3 165.5a2.59 2.59 0 0 0-3 1.2 4.8 4.8 0 0 0-1.1 4.6l.4 .5M163.8 165.8a1.73 1.73 0 0 0-2.6-.3 5.8 5.8 0 0 0-2.5 5.4l.3 .7 1.1 .5M164.3 166.1a2.66 2.66 0 0 0-2.9 1.2 4.8 4.8 0 0 0-1.1 4.7l.4 .4M165.4 161.2v.2M174.1 160.5a2.6 2.6 0 0 1 2.9-1.4 2.34 2.34 0 0 1 .5 3 4.3 4.3 0 0 1-3.4 3 1.94 1.94 0 0 1-.9-2.7zM177.5 165.1l-19.7 11.4"/>
<path d="M177.5 165.1v.1M178.8 163a2.91 2.91 0 0 1-1.3 2.1M178.9 162.8l-.1 .2"/>
</g>
<!-- layer: Border_0 -->
<g fill="none" stroke="#000" stroke-width=".38">
<path d="M68.3 6.2v4M136.7 6.2v4M205 .1v10.1l-2.9-5h5.8l-2.9 5 2.9-5M273.3 6.2v4M341.7 6.2v4M6.1 71.9h3.9M400 71.9h3.9M0 143.7h10l-5-2.9v5.8l5-2.9-5 2.9M410 143.7h-10l5-2.9v5.8l-5-2.9 5 2.9M6.1 215.4h3.9M400 215.4h3.9M10 277.2v-267h390v267h-390h390"/>
<path d="M68.3 277.2v3.9M136.7 277.2v3.9M273.3 277.2v3.9M341.7 277.2v3.9M207.9 282.1l-2.9-4.9 2.9 4.9h-5.8l2.9-4.9v10"/>
</g>
<!-- layer: Sketch Geometry(ISO) -->
<g fill="none" stroke="#000" stroke-width=".38">
<path d="M365.3 18.4l9.9-2.5v10l-9.9-2.5zM10 235.1h66.5v23.8h-66.5zM10 258.9h390M76.5 254.3h39.4v4.7h-39.4zM225 251.7v7.2M262 258.9v18.3M281 251.7v7.2M301 251.7v7.2M400 251.7h-190v25.5M10 277.2h390M10 269.2h390M76 269.2v8"/>
<path d="M162 269.2v8M210 264.4h52M342 269.2v8"/>
<circle cx="387" cy="20.9" r="5"/>
<circle cx="387" cy="20.9" r="2.51"/>
</g>
<g fill="none" stroke="#000" stroke-width=".29">
<path d="M387 14.5v3.5M387 18.7v.7M364.2 20.9h3.5M368.4 20.9h.7M369.8 20.9h3.5M374 20.9h.7M375.4 20.9h3.5M379.6 20.9h.7M381 20.9h3.5M385.2 20.9h.7M386.6 20.9h3.5M387 20.1v3.5"/>
<path d="M387 24.3v.7M387 25.7v1.7M390.8 20.9h.7M392.2 20.9h.8"/>
</g>
<!-- layer: Dimensions(ISO) -->
<path d="M41.9 50.2v2.5" fill="none" stroke="#f00" stroke-width=".29"/>
<path d="M41.9 50.2l.5 2.5h-1z" fill-rule="evenodd" fill="#f00"/>
<path d="M41.9 50.2l.5 2.5h-1zM41.9 93.7v2.5" fill="none" stroke="#f00" stroke-width=".29"/>
<path d="M41.4 93.7h1l-.5 2.5z" fill-rule="evenodd" fill="#f00"/>
<path d="M181.2 32.3h2.5M39.9 50.2h30.4M41.9 52.7v41M39.9 96.2h30.4M41.4 93.7h1l-.5 2.5z" fill="none" stroke="#f00" stroke-width=".29"/>
<path d="M181.2 32.3l2.5-.5v1z" fill-rule="evenodd" fill="#f00"/>
<path d="M181.2 32.3l2.5-.5v1zM203.7 32.3h2.5" fill="none" stroke="#f00" stroke-width=".29"/>
<path d="M203.7 31.8l2.5 .5-2.5 .5z" fill-rule="evenodd" fill="#f00"/>
<path d="M181.2 30.4v26.4M183.7 32.3h20M203.7 31.8l2.5 .5-2.5 .5zM206.2 30.4v20M70.3 189.8h2.5" fill="none" stroke="#f00" stroke-width=".29"/>
<path d="M70.3 189.8l2.5-.5v1z" fill-rule="evenodd" fill="#f00"/>
<path d="M70.3 189.8l2.5-.5v1zM99.8 189.8h2.5" fill="none" stroke="#f00" stroke-width=".29"/>
<path d="M99.8 189.3l2.5 .5-2.5 .5z" fill-rule="evenodd" fill="#f00"/>
<path d="M70.3 158.9v32.9M102.3 158.9v32.9M72.8 189.8h27M99.8 189.3l2.5 .5-2.5 .5z" fill="none" stroke="#f00" stroke-width=".29"/>
<text font-size="8.3" x="25.1" y="267.2">STELLENBOSCH UNIVERSITY</text>
<g font-size="4.8">
<text x="32.8" y="9.7">6</text>
<text x="101.2" y="9.7">5</text>
<text x="169.5" y="9.7">4</text>
<text x="237.8" y="9.7">3</text>
<text x="306.1" y="9.7">2</text>
<text x="374.5" y="9.7">1</text>
<text x="191" y="29.3">25</text>
<text x="6.1" y="37.8">D</text>
<text x="400.4" y="37.8">D</text>
<text x="38.8" y="76" transform="rotate(-90 38.8 76)">46</text>
<text x="6.1" y="109.6">C</text>
<text x="400.4" y="109.6">C</text>
<text x="6.2" y="181.3">B</text>
<text x="400.5" y="181.3">B</text>
<text x="83.6" y="186.7">32</text>
<text x="6.2" y="253.1">A</text>
<text x="400.5" y="253.1">A</text>
<text x="32.8" y="281.1">6</text>
<text x="101.2" y="281.1">5</text>
<text x="169.5" y="281.1">4</text>
<text x="237.8" y="281.1">3</text>
<text x="306.1" y="281.1">2</text>
<text x="374.5" y="281.1">1</text>
</g>
<g font-size="4.1">
<text x="12.4" y="241.5">UNLESS OTHERWISE STATED</text>
<text x="12.4" y="248.5">TOLERANCES ±0,1</text>
<text x="12.4" y="256.6">ANGLES 1°</text>
<text x="212.2" y="256.5">ITEM</text>
<text x="237.7" y="256.7">DESCRIPTION</text>
<text x="282.4" y="256.9">Qty.</text>
<text x="305.4" y="256.9">MATERIAL / SPECIFICATIONS</text>
<text x="79.3" y="258.5">IF IN DOUBT ASK</text>
<text x="212.1" y="263">SCALE ON A3</text>
<text x="211.8" y="268.4">UNITS IN</text>
<text x="263.5" y="265.7">TITLE:</text>
<text x="11.6" y="274.8">STUDENT Nr.</text>
<text x="78.5" y="274.6">DRAWN BY</text>
<text x="164.6" y="274.8">CHECKED</text>
<text x="211.8" y="274.6">DATE</text>
<text x="263.4" y="274.6">SHEET Nr.</text>
<text x="291.3" y="274.6">OF</text>
<text x="304.2" y="274.6">SHEETS</text>
<text x="342.8" y="274.5">Nr.</text>
</g>
<g font-size="4">
<text x="243.9" y="263">1:1</text>
<text x="232.8" y="268.4">mm</text>
<text x="279.6" y="265.7">JGY-370</text>
<text x="303.1" y="265.7">GEARBOX</text>
<text x="41.5" y="274.8">22961305</text>
<text x="104.6" y="274.6">RG</text>
<text x="113.7" y="274.6">Wells</text>
<text x="226.3" y="274.6">2023-08-01</text>
<text x="351.7" y="274.5">E009</text>
</g>
</svg>
